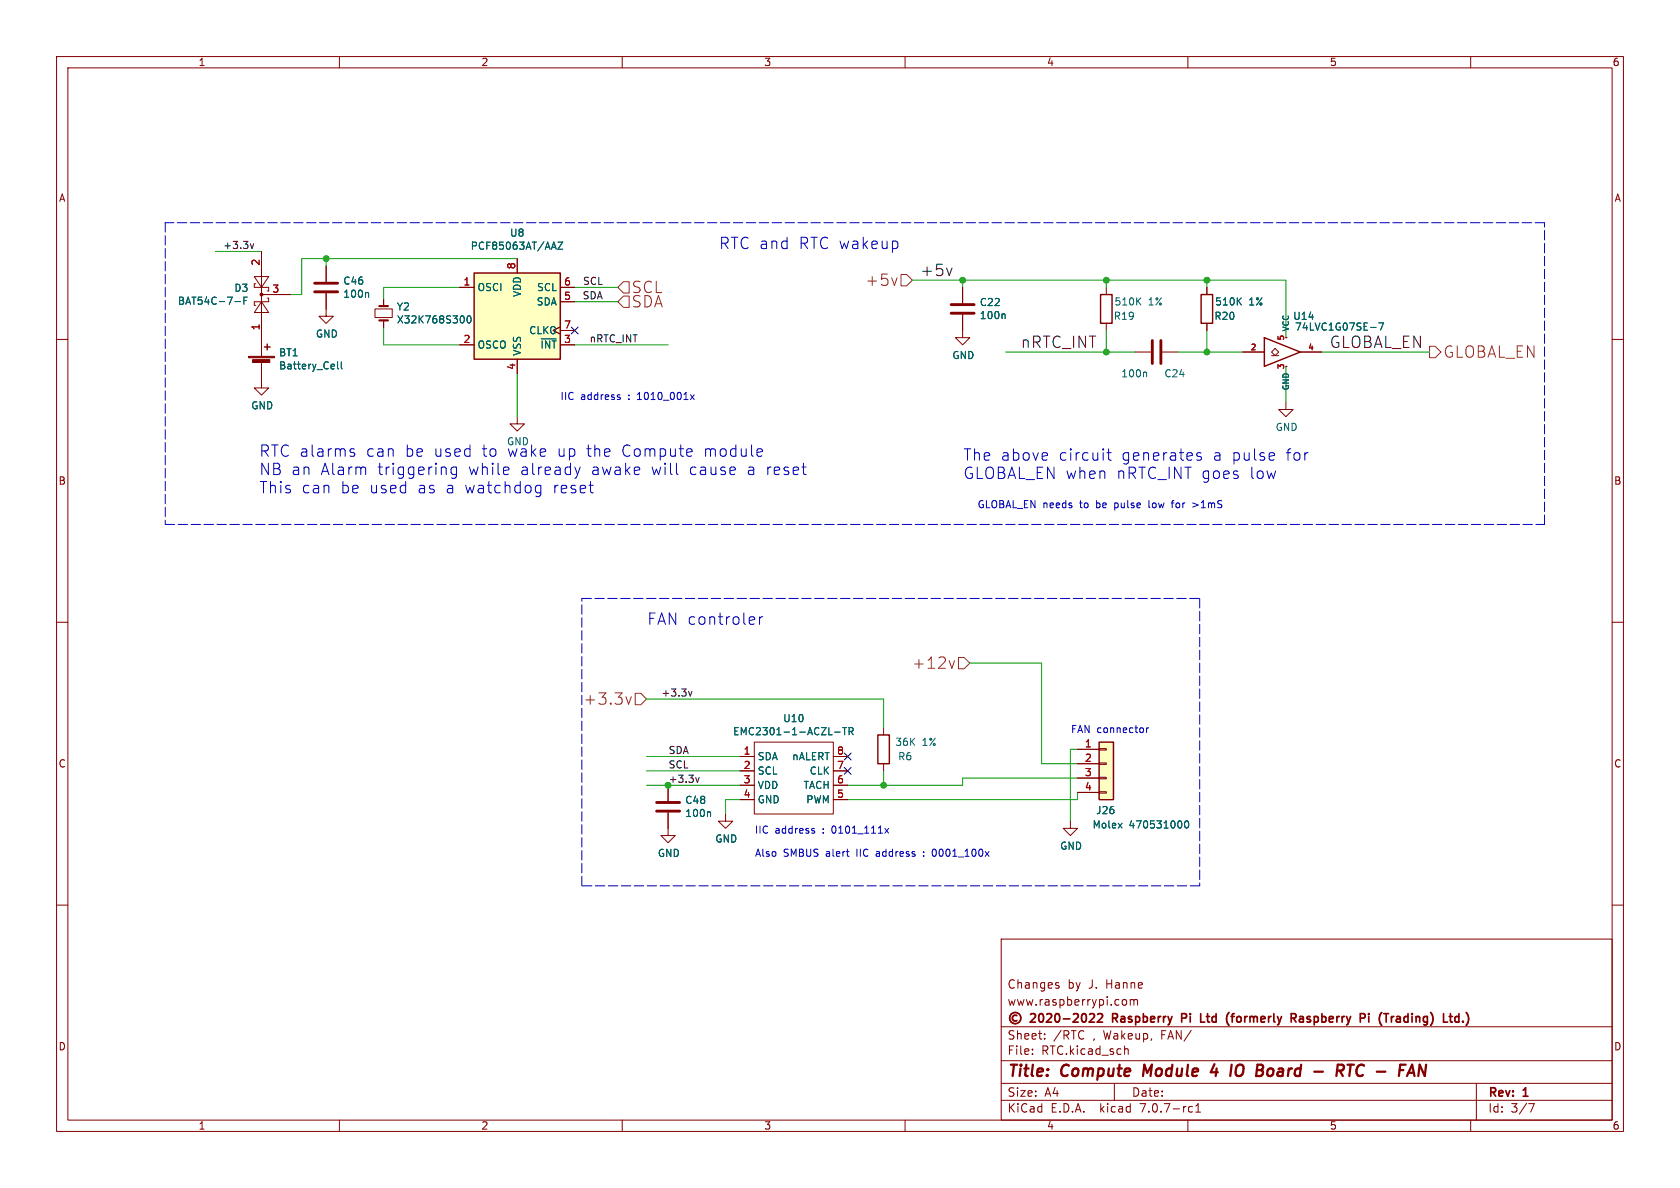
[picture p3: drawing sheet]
<svg xmlns="http://www.w3.org/2000/svg" width="297mm" height="210mm" viewBox="0 0 297 210" stroke-linecap="round" stroke-linejoin="round" font-family="sans-serif">
<g fill="none" stroke="#840000" stroke-width=".18">
<path d="M10 10h277v190h-277zM12 12h273v186h-273zM60 10v2M110 10v2M160 10v2M210 10v2M260 10v2M10 60h2M45 48.9h2.5l-1.3 1.9zM45.2 50.2h-.2v.6h2.5v.6h-.3M46.2 53.3l1.3 1.9h-2.5zM46.2 44.5v18.5"/>
<path d="M46.2 52.1h5.1M47.2 52.7h.3v.6h-2.5v.7h.2M57.7 51.8v4.1h1.2l-1.2 1.3-1.3-1.3h1.3M57.7 47v2.8M66.3 54.6h3v1.5h-3zM67.8 52.8v1.3M67.8 56.6v1.3M81.3 50.8h2.5M91.4 45.7v2.6M99.1 57.8l-1.3 .6 1.3 .7M99.1 50.8h2.5M99.1 53.3h2.5"/>
<path d="M99.1 58.4h2.5M170.2 55.6v4.1h1.2l-1.2 1.3-1.3-1.3h1.3M170.2 50.8v2.8M195.6 50.8v1.3M195.6 57.2v1.2M213.4 50.8v1.3M213.4 57.2v1.2M285 60h2M46.2 64v4.6h1.3l-1.3 1.3-1.2-1.3h1.2M81.3 61h2.5M91.4 73.7v1.2h1.3l-1.3 1.3-1.2-1.3h1.2M91.4 63.5v2.5"/>
<path d="M99.1 61h2.5M200.7 62.2h2.8M205.5 62.2h2.8M219.7 62.2h3.8M224.8 62.2l.6-.6 .7 .6-.7 .7zM224.8 62.9h1.3M227.3 71.1v1.3h1.3l-1.3 1.3-1.2-1.3h1.2M229.9 62.2h3.8M10 110h2M285 110h2M118.1 138.8v2.8M130.8 133.7h2.5"/>
<path d="M130.8 136.3h2.5M130.8 138.8h2.5M133.3 131.2h14v12.7h-14zM147.3 133.7h2.6M147.3 136.3h2.6M147.3 138.8h2.6M156.2 128.7v1.2M156.2 135v1.3M190.5 132.5h3.8M190.5 135h3.8M190.5 137.5h3.8M194.3 140h1.3v.2h-1.3z"/>
<path d="M194.3 137.4h1.3v.3h-1.3zM194.3 134.9h1.3v.2h-1.3zM194.3 132.3h1.3v.3h-1.3zM10 160h2M118.1 143.6v4.1h1.3l-1.3 1.3-1.3-1.3h1.3M128.3 143.9v1.3h1.2l-1.2 1.2-1.3-1.2h1.3M130.8 141.4h2.5M147.3 141.4h2.6M189.2 145.2v1.2h1.3l-1.3 1.3-1.2-1.3h1.2M190.5 140.1h3.8M285 160h2M177 166h108v32h-108z"/>
<path d="M186.8 174.2l.4 .1v.2l-.2 .2h-.3M186.8 173.7l.4 .1M198.7 176.7l.3 .1 .2 .2-.1 .6-.4 .1M199.8 176.8l.4-.1 .3 .2M199.8 176.7v1M200.5 176.9l.2-.2 .3 .1 .1 .9M200.5 176.9v.8M60 198v2M110 198v2M160 198v2M177 194.5h108M177 191.5h108"/>
<path d="M177 187.5h108M177 181.5h108M182.5 186.3v.1M182.5 185.5v.1M184.7 183.6v.1M184.7 182.8v.1M197 191.5v3M198.8 185.5l.2-.1 .4 .1 .1 .9M210 198v2M210.4 195.6l.4 .1M210.8 196.5l-.4 .1M211.4 196.6h.8"/>
<path d="M211.4 195.5l.4-.4v1.5M260 198v2M261 191.5v6.5M270.2 195.1h1l-.6 1.5"/>
</g>
<path d="M202.3 188.2l-.2 2M214.7 188.1l-.6 1.4h1.2M215.1 188.9l-.2 1.3M219.5 188.2a.77 .77 0 0 0-1 .7v1l.3 .3h.4M224.8 188.9a.62 .62 0 0 0-.7 .4v.7l.2 .2h.3M237.4 189.1a.51 .51 0 0 0-.1-.9h-.8l-.2 2M238.2 188.2h1.2M238.8 188.2l-.3 2M240.6 188.2a1.2 1.2 0 0 0-.5 1.9l.4 .1M251 188.2l.9 2 .2-2" fill="none" stroke="#840000" stroke-width=".4"/>
<g fill="none" stroke="#840000" stroke-width=".3">
<path d="M179.1 179a1 1 0 0 0-.4 1.6 1 1 0 0 0 1.6 0 1 1 0 0 0-.5-1.6M179.8 179.5a.52 .52 0 0 0-.8 .5 .52 .52 0 0 0 .8 .4M182.2 179.3l.6-.1 .2 .1 .1 .3-1 1.1h1M183.8 179.3l.2-.1a.81 .81 0 0 1 .6 .6 .81 .81 0 0 1-.3 .8l-.2 .1a.81 .81 0 0 1-.3-1.4zM185.1 179.3l.5-.1 .2 .1 .1 .3-.9 1.1h.9M186.6 179.3l.2-.1a.81 .81 0 0 1 .6 .6 .81 .81 0 0 1-.3 .8l-.1 .1a.81 .81 0 0 1-.4-1.4zM189.8 179.3l.5-.1 .3 .1v.3l-.9 1.1h.9M191.4 179.3l.2-.1a.81 .81 0 0 1 .5 .6 .81 .81 0 0 1-.3 .8l-.1 .1a.81 .81 0 0 1-.6-.6 .81 .81 0 0 1 .3-.8zM192.6 179.3l.6-.1 .2 .1 .1 .3-.9 1.1h.9M194.1 179.3l.5-.1 .2 .1 .1 .3-.9 1.1h.9M196.7 180h.6M197.3 179.2h-.6v1.5"/>
<path d="M209.6 179.3l-.7-.1v1.5M209.6 179.9l-.7 .1M213.3 179.7h.5M213.5 179.2l.1 1.4M217.3 179h-.1M217.6 179.7h.6M218.2 179.2l-.3 .1M218.7 179.8v.7M228.6 180l.5 .7M229 179.3l.1 .2-.1 .4M229.8 179.8h.5l.1 .9M246.9 179.8h.6"/>
<path d="M257.8 179.7l.1 .1M257.9 179.2v1.5M259.2 179l.3 .4M188 180.1h1.1M212.3 180.7h.7M230.4 180l-.5 .1a.29 .29 0 0 0-.2 .3 .29 .29 0 0 0 .2 .3l.5-.1M247.6 180l-.5 .1a.29 .29 0 0 0-.3 .3 .29 .29 0 0 0 .3 .3l.5-.1M257.9 180.6l-.1 .1M258.6 180.5v.2M259.5 180.8l-.3 .5"/>
</g>
<g fill="#ffffc2" stroke="#ffffc2" stroke-width=".18">
<path d="M83.8 48.3h15.3v15.2h-15.3z"/>
<path d="M194.3 131.2h2.5v10.2h-2.5z"/>
</g>
<path d="M83.8 48.3h15.3v15.2h-15.3zM194.6 52.1h2v5.1h-2zM212.3 52.1h2.1v5.1h-2.1zM223.5 59.7l6.4 2.5-6.4 2.6zM46.7 61.3h1.1M47.2 60.8v1M155.2 129.9h2v5.1h-2zM194.3 131.2h2.5v10.2h-2.5z" fill="none" stroke="#840000" stroke-width=".25"/>
<g fill="none" stroke="#006464" stroke-width=".18">
<path d="M41.5 53.3h1M43.1 53.1h.4M43.7 52.5h-.6v1.3M65 51.7l.2 .2v.6M82 56.1v.8M82.7 55.9l.2-.1a.68 .68 0 0 1 .4 .7 .68 .68 0 0 1-.4 .6l-.2-.1-.1-.4zM98.6 42.8h.9l-.9 1.3h.9M177.5 55.5l.2 .2v.6M201.1 53.2l.6 .7M201.7 52.6l-.7 .8M218.9 53.2l.6 .7M219.5 52.6l-.8 .8"/>
<path d="M242.3 57.9h1M243.7 57.1h.9l-.5 1.3M59.7 64v1l.2 .2M60.3 64v1l.2 .2M202.5 65.8l.2 .2v.6M147.6 129.4h.9M149 128.6h.7M149.3 128.6v1.3M150.1 129.3l.6-.1 .1-.2v-.3l-.7-.1v1.3M150.4 129.3l.4 .6M125.4 143.5l.2 .2v.6M209.6 145.2l.1-.1a.68 .68 0 0 1 .5 .6 .68 .68 0 0 1-.5 .7 .84 .84 0 0 1-.1-1.2z"/>
</g>
<g fill="#840000" stroke="#840000" stroke-width=".18">
<path d="M43.9 63h4.6v.2h-4.6z"/>
<path d="M44.7 63.6h3v.5h-3z"/>
<circle cx="46.2" cy="52.1" r=".25"/>
</g>
<path d="M55.6 51.6h4.1M55.6 50.1h4.1M168.1 55.4h4.1M168.1 53.8h4.1M203.7 60.2v4.1M205.2 60.2v4.1M116.1 143.4h4M116.1 141.9h4" fill="none" stroke="#840000" stroke-width=".51"/>
<path d="M67.1 56.6h1.5M67.1 54.1h1.5" fill="none" stroke="#840000" stroke-width=".38"/>
<path d="M109.2 50.8l1-1h1v2h-1zM110.2 52.3h1v2h-1l-1-1zM158.6 49.1l-.5 1.4M159.3 48.5h1l1 1-1 1h-1zM252.7 61.2h1l1 1-1 1h-1zM168.8 116.8l-.5 1.3M169.4 116.2h1l1 1-1 1h-1zM110.7 123.2l.4 1.3 .5-1.3M112.3 122.6h1l1 1-1 1h-1z" fill="none" stroke="#725600" stroke-width=".18"/>
<path d="M44.2 43.1l.4 .8 .3-.8M168.3 47.4l-.5 1.3M121.7 122.2l.3 .9 .3-.9M123 137.5l.3 .8 .3-.8" fill="none" stroke="#0f0f0f" stroke-width=".18"/>
<g fill="none" stroke="#0000c2" stroke-width=".18">
<path d="M62 79.9l.6 .2 .1 .2-.1 .3-.5 .1M62 79.4l.2-.1 .4 .1M109.3 70.2l.3 .1 .1 .1-.2 .2h-.3M109.3 69.8h.3M122.1 69.8l.6 .8M122.3 79.4l.1 .4-1 .2M122.7 69.8l-.6 .8M134.7 79.4l.1 .4-1 .2M196 79.3v1.8l.1 .2 .4 .1M80.7 82.6v1.6l-.2 .3M80.7 82.7l-.6-.1-.4 .3v.6l.2 .3 .2 .1 .6-.1M95 85.8l.6 .1"/>
<path d="M95.6 85.8v1.6a.54 .54 0 0 1-.7 .4M95.6 87l-.6 .1M102.6 82.6l-.5 1.3M195.7 80h.8M203.1 88.5v1.1l.2 .2M207 88.9h.5M207.5 88.5l-.3 .2v1.1M210.9 88.9l.9 .4-.9 .3M212.3 80.1l-.5-.1-.2 .3 .1 .3 .6 .2 .1 .2-.1 .3-.2 .1-.5-.1M133.1 109l.2 .1 .1 .4-.9 .2M133.3 110.3l-.2 .1M134.3 109v1.4"/>
<path d="M134.8 109a.51 .51 0 0 0-.5 .4M202.7 128.7v.8M203.1 128.7l-.4 .2M143.7 146.9h.3v.2l-.1 .2h-.3M143.7 146.4l.3 .1M156.4 146.4l.7 .9M157.1 146.4l-.7 .9M163.3 151.3v.1M163.3 150.6v.1M165.2 150.1a.68 .68 0 0 0-.4 .6 .68 .68 0 0 0 .4 .7"/>
</g>
<path d="M29.2 39.4v53.3M273 39.4h-243.8M29.2 92.7h243.8M273 92.7v-53.3M102.9 105.8h109.2M212.1 105.8v50.8M102.9 156.6v-50.8M212.1 156.6h-109.2" fill="none" stroke="#0000c2" stroke-width=".18" stroke-dasharray="1.7 .6"/>
<g fill="none" stroke="#009600" stroke-width=".18">
<path d="M38.1 44.5h8.1M57.7 45.7v1.3M67.8 57.9v3.1h13.5M81.3 50.8h-13.5v2M91.4 45.7h-38.1v6.4h-2M101.6 50.8h7.6M101.6 53.3h7.6M161.3 49.5h66v10.2M170.2 49.5v1.3M195.6 49.5v1.3M195.6 58.4v3.8M213.4 49.5v1.3"/>
<path d="M213.4 58.4v3.8M91.4 66v7.7M101.6 61h16.5M177.8 62.2h22.9M208.3 62.2h11.4M227.3 64.8v6.3M233.7 62.2h19M171.4 117.2h12.7v17.8h6.4M114.3 123.6h41.9v5.1M114.3 138.8h16.5M114.3 133.7h16.5M114.3 136.3h16.5"/>
<path d="M156.2 136.3v2.5M190.5 137.5h-20.3v1.3h-20.3M190.5 132.5h-1.3v12.7M130.8 141.4h-2.5v2.5M190.5 140.1v1.3h-40.6"/>
</g>
<path d="M101 57.8l1.2 1.2M102.2 57.8l-1.2 1.2M149.3 133.1l1.2 1.2M149.3 135.7l1.2 1.2M150.5 133.1l-1.2 1.2M150.5 135.7l-1.2 1.2" fill="none" stroke="#000084" stroke-width=".18"/>
<g fill="#009600" stroke="#009600" stroke-width=".18">
<circle cx="195.6" cy="62.2" r=".51"/>
<circle cx="213.4" cy="49.5" r=".51"/>
<circle cx="213.4" cy="62.2" r=".51"/>
<circle cx="170.2" cy="49.5" r=".51"/>
<circle cx="195.6" cy="49.5" r=".51"/>
<circle cx="118.1" cy="138.8" r=".51"/>
<circle cx="57.7" cy="45.7" r=".51"/>
<circle cx="156.2" cy="138.8" r=".51"/>
</g>
<g font-size="2.8" fill="#0000c2">
<text x="127" y="44.2">RTC and</text>
<text x="141.2" y="44.2">RTC wakeup</text>
<text x="45.7" y="80.9">RTC alarms</text>
<text x="64.7" y="80.9">can</text>
<text x="71.6" y="80.9">be</text>
<text x="76.7" y="80.9">used</text>
<text x="85.3" y="80.9">to</text>
<text x="89.8" y="80.9">wake</text>
<text x="98.7" y="80.9">up</text>
<text x="103.9" y="80.9">the</text>
<text x="110.1" y="80.9">Compute</text>
<text x="124.7" y="80.9">module</text>
<text x="170.2" y="81.6">The above</text>
<text x="187.1" y="81.6">circuit</text>
<text x="198.2" y="81.6">generates</text>
<text x="214.5" y="81.6">a pulse</text>
<text x="227.5" y="81.6">for</text>
<text x="45.7" y="84.1">NB an</text>
<text x="45.7" y="87.4">This</text>
<text x="53.2" y="87.4">can</text>
<text x="56.6" y="84.1">Alarm</text>
<text x="60.2" y="87.4">be</text>
<text x="65.3" y="87.4">used</text>
<text x="66.7" y="84.1">triggering</text>
<text x="73.8" y="87.4">as</text>
<text x="78.9" y="87.4">a watchdog</text>
<text x="82.8" y="84.1">while</text>
<text x="92.1" y="84.1">already</text>
<text x="97.9" y="87.4">reset</text>
<text x="104.6" y="84.1">awake</text>
<text x="115.3" y="84.1">will</text>
<text x="122" y="84.1">cause</text>
<text x="132.3" y="84.1">a reset</text>
<text x="170.2" y="84.8">GLOBAL_EN when</text>
<text x="197.3" y="84.8">nRTC_INT goes</text>
<text x="221" y="84.8">low</text>
<text x="114.3" y="110.6">FAN controler</text>
</g>
<g font-size="2.8" fill="#725600">
<text x="111.5" y="52">SCL</text>
<text x="153" y="50.8">+5v</text>
<text x="111.5" y="54.6">SDA</text>
<text x="255" y="63.5">GLOBAL_EN</text>
<text x="161.3" y="118.5">+12v</text>
<text x="103.1" y="124.8">+3.3v</text>
</g>
<g font-size="2.8" fill="#0f0f0f">
<text x="162.6" y="49">+5v</text>
<text x="180.3" y="61.7">nRTC_INT</text>
<text x="234.9" y="61.7">GLOBAL_EN</text>
</g>
<g font-size="2.8" fill="#840000">
<text x="178" y="190.9">Title:</text>
<text x="187.7" y="190.9">Compute</text>
<text x="202.9" y="190.9">Module</text>
<text x="215.7" y="190.9">4</text>
<text x="220" y="190.9">IO</text>
<text x="225.3" y="190.9">Board</text>
<text x="236.3" y="190.9">-</text>
<text x="241.1" y="190.9">RTC -</text>
</g>
<g font-size="2.1" fill="#840000">
<text x="178" y="178">www.raspberrypi.com</text>
<text x="178" y="175">Changes</text>
<text x="188.7" y="175">by</text>
<text x="192.5" y="175">J.</text>
<text x="195.7" y="175">Hanne</text>
<text x="178" y="184">Sheet:</text>
<text x="186.2" y="184">/RTC</text>
<text x="193.2" y="184">, Wakeup,</text>
<text x="197.3" y="181.2">Raspberry</text>
<text x="205.6" y="184">FAN/</text>
<text x="210.2" y="181.2">Pi</text>
<text x="214.1" y="181.2">Ltd</text>
<text x="219.3" y="181.2">(formerly</text>
<text x="231.3" y="181.2">Raspberry</text>
<text x="244.1" y="181.2">Pi</text>
<text x="248.1" y="181.2">(Trading)</text>
<text x="260" y="181.2">Ltd.)</text>
<text x="178" y="186.7">File:</text>
<text x="184.1" y="186.7">RTC.kicad_sch</text>
<text x="178" y="196.9">KiCad</text>
<text x="178" y="194.1">Size:</text>
<text x="184.7" y="194.1">A4</text>
<text x="185.7" y="196.9">E.D.A.</text>
<text x="194.6" y="196.9">kicad</text>
<text x="200" y="194.1">Date:</text>
<text x="201.8" y="196.9">7.0.7-rc1</text>
<text x="263" y="194.3">Rev:</text>
<text x="263" y="196.9">Id:</text>
<text x="267.1" y="196.9">3/7</text>
<text x="269.4" y="194.3">1</text>
</g>
<g font-size="1.8" fill="#840000">
<text x="35" y="11.9">1</text>
<text x="85" y="11.9">2</text>
<text x="135" y="11.9">3</text>
<text x="185" y="11.9">4</text>
<text x="235" y="11.9">5</text>
<text x="285" y="11.9">6</text>
<text x="10.3" y="35.9">A</text>
<text x="285.3" y="35.9">A</text>
<text x="10.3" y="85.9">B</text>
<text x="285.3" y="85.9">B</text>
<text x="10.3" y="135.9">C</text>
<text x="285.3" y="135.9">C</text>
<text x="10.3" y="185.9">D</text>
<text x="285.3" y="185.9">D</text>
<text x="35" y="199.9">1</text>
<text x="85" y="199.9">2</text>
<text x="135" y="199.9">3</text>
<text x="185" y="199.9">4</text>
<text x="235" y="199.9">5</text>
<text x="285" y="199.9">6</text>
</g>
<g font-size="1.8" fill="#0f0f0f">
<text x="39.4" y="44.1">+3.3v</text>
<text x="102.9" y="53">SDA</text>
<text x="103" y="50.5">SCL</text>
<text x="104.1" y="60.6">nRTC_INT</text>
<text x="116.8" y="123.2">+3.3v</text>
<text x="118.1" y="133.4">SDA</text>
<text x="118.1" y="135.9">SCL</text>
<text x="118.1" y="138.5">+3.3v</text>
</g>
<g font-size="1.8" fill="#a90000">
<text x="46" y="47.1" transform="rotate(-90 46 47.1)">2</text>
<text x="91.2" y="47.7" transform="rotate(-90 91.2 47.7)">8</text>
<text x="48.1" y="51.8">3</text>
<text x="81.8" y="50.5">1</text>
<text x="99.6" y="53.1">5</text>
<text x="99.6" y="50.5">6</text>
<text x="46" y="58.5" transform="rotate(-90 46 58.5)">1</text>
<text x="99.6" y="58.2">7</text>
<text x="81.8" y="60.7">2</text>
<text x="91.2" y="65.5" transform="rotate(-90 91.2 65.5)">4</text>
<text x="99.6" y="60.7">3</text>
<text x="131.4" y="133.5">1</text>
<text x="131.4" y="136">2</text>
<text x="147.9" y="136">7</text>
<text x="147.9" y="133.5">8</text>
<text x="191.7" y="132.2">1</text>
<text x="191.7" y="134.7">2</text>
<text x="191.7" y="137.3">3</text>
<text x="131.4" y="138.6">3</text>
<text x="131.4" y="141.1">4</text>
<text x="147.9" y="141.1">5</text>
<text x="147.9" y="138.6">6</text>
<text x="191.7" y="139.8">4</text>
</g>
<g font-size="1.8" fill="#006464">
<text x="83.1" y="44.3">PCF85063AT/AAZ</text>
<text x="90.1" y="42">U8</text>
<text x="41.3" y="51.8">D3</text>
<text x="60.6" y="52.8">100n</text>
<text x="60.6" y="50.5">C46</text>
<text x="84.3" y="51.7">OSCI</text>
<text x="92.3" y="52.6" transform="rotate(-90 92.3 52.6)">VDD</text>
<text x="94.8" y="51.7">SCL</text>
<text x="31.3" y="54.1">BAT54C-7-F</text>
<text x="55.7" y="59.9">GND</text>
<text x="70.1" y="55.1">Y2</text>
<text x="70.1" y="57.4">X32K768S300</text>
<text x="93.5" y="59.3">CLKO</text>
<text x="94.8" y="54.2">SDA</text>
<text x="173.1" y="56.6">100n</text>
<text x="173.1" y="54.3">C22</text>
<text x="196.8" y="56.7">R19</text>
<text x="196.9" y="54.2">510K</text>
<text x="203" y="54.2">1%</text>
<text x="214.6" y="56.7">R20</text>
<text x="214.7" y="54.2">510K</text>
<text x="220.8" y="54.2">1%</text>
<text x="228.5" y="56.7">U14</text>
<text x="228.8" y="58.6">74LVC1G07SE-7</text>
<text x="49.2" y="63.2">BT1</text>
<text x="49.2" y="65.5">Battery_Cell</text>
<text x="84.3" y="61.8">OSCO</text>
<text x="92.3" y="63" transform="rotate(-90 92.3 63)">VSS</text>
<text x="95.4" y="61.8">~{INT}</text>
<text x="168.3" y="63.7">GND</text>
<text x="198.1" y="66.9">100n</text>
<text x="205.7" y="66.9">C24</text>
<text x="44.3" y="72.6">GND</text>
<text x="225.4" y="76.4">GND</text>
<text x="129.5" y="130.2">EMC2301-1-ACZL-TR</text>
<text x="138.4" y="127.9">U10</text>
<text x="133.9" y="134.6">SDA</text>
<text x="133.9" y="137.1">SCL</text>
<text x="140" y="134.6">nALERT</text>
<text x="143" y="137.1">CLK</text>
<text x="158.2" y="132.1">36K</text>
<text x="158.7" y="134.6">R6</text>
<text x="163" y="132.1">1%</text>
<text x="121" y="142.3">C48</text>
<text x="133.9" y="139.7">VDD</text>
<text x="133.9" y="142.2">GND</text>
<text x="142" y="139.7">TACH</text>
<text x="142.4" y="142.2">PWM</text>
<text x="121" y="144.6">100n</text>
<text x="126.4" y="149.1">GND</text>
<text x="193" y="146.7">Molex</text>
<text x="193.7" y="144.1">J26</text>
<text x="199.6" y="146.7">470531000</text>
<text x="116.2" y="151.7">GND</text>
<text x="187.3" y="150.4">GND</text>
</g>
<g font-size="1.8" fill="#0000c2">
<text x="99" y="70.8">IIC</text>
<text x="102.6" y="70.8">address</text>
<text x="111.2" y="70.8">:</text>
<text x="113" y="70.8">1010_001x</text>
<text x="89.5" y="78.9">GND</text>
<text x="172.7" y="89.9">GLOBAL_EN needs</text>
<text x="191" y="89.9">to</text>
<text x="194.1" y="89.9">be</text>
<text x="197.5" y="89.9">pulse</text>
<text x="203.7" y="89.9">low</text>
<text x="208" y="89.9">for</text>
<text x="211.9" y="89.9">&gt;1mS</text>
<text x="189.2" y="129.7">FAN connector</text>
<text x="133.3" y="147.5">IIC</text>
<text x="137" y="147.5">address</text>
<text x="145.5" y="147.5">:</text>
<text x="147.3" y="147.5">0101_111x</text>
<text x="133.4" y="151.5">Also</text>
<text x="138.5" y="151.5">SMBUS</text>
<text x="146.1" y="151.5">alert</text>
<text x="151.7" y="151.5">IIC</text>
<text x="155.4" y="151.5">address</text>
<text x="165.7" y="151.5">0001_100x</text>
</g>
<g font-size="1.4" fill="#006464">
<text x="228.1" y="58.7" transform="rotate(-90 228.1 58.7)">VCC</text>
<text x="228.1" y="69.1" transform="rotate(-90 228.1 69.1)">GND</text>
</g>
<g font-size="1.4" fill="#a90000">
<text x="221" y="62">2</text>
<text x="227.1" y="65.4" transform="rotate(-90 227.1 65.4)">3</text>
<text x="227.1" y="60.3" transform="rotate(-90 227.1 60.3)">5</text>
<text x="231.2" y="62">4</text>
</g>
</svg>
